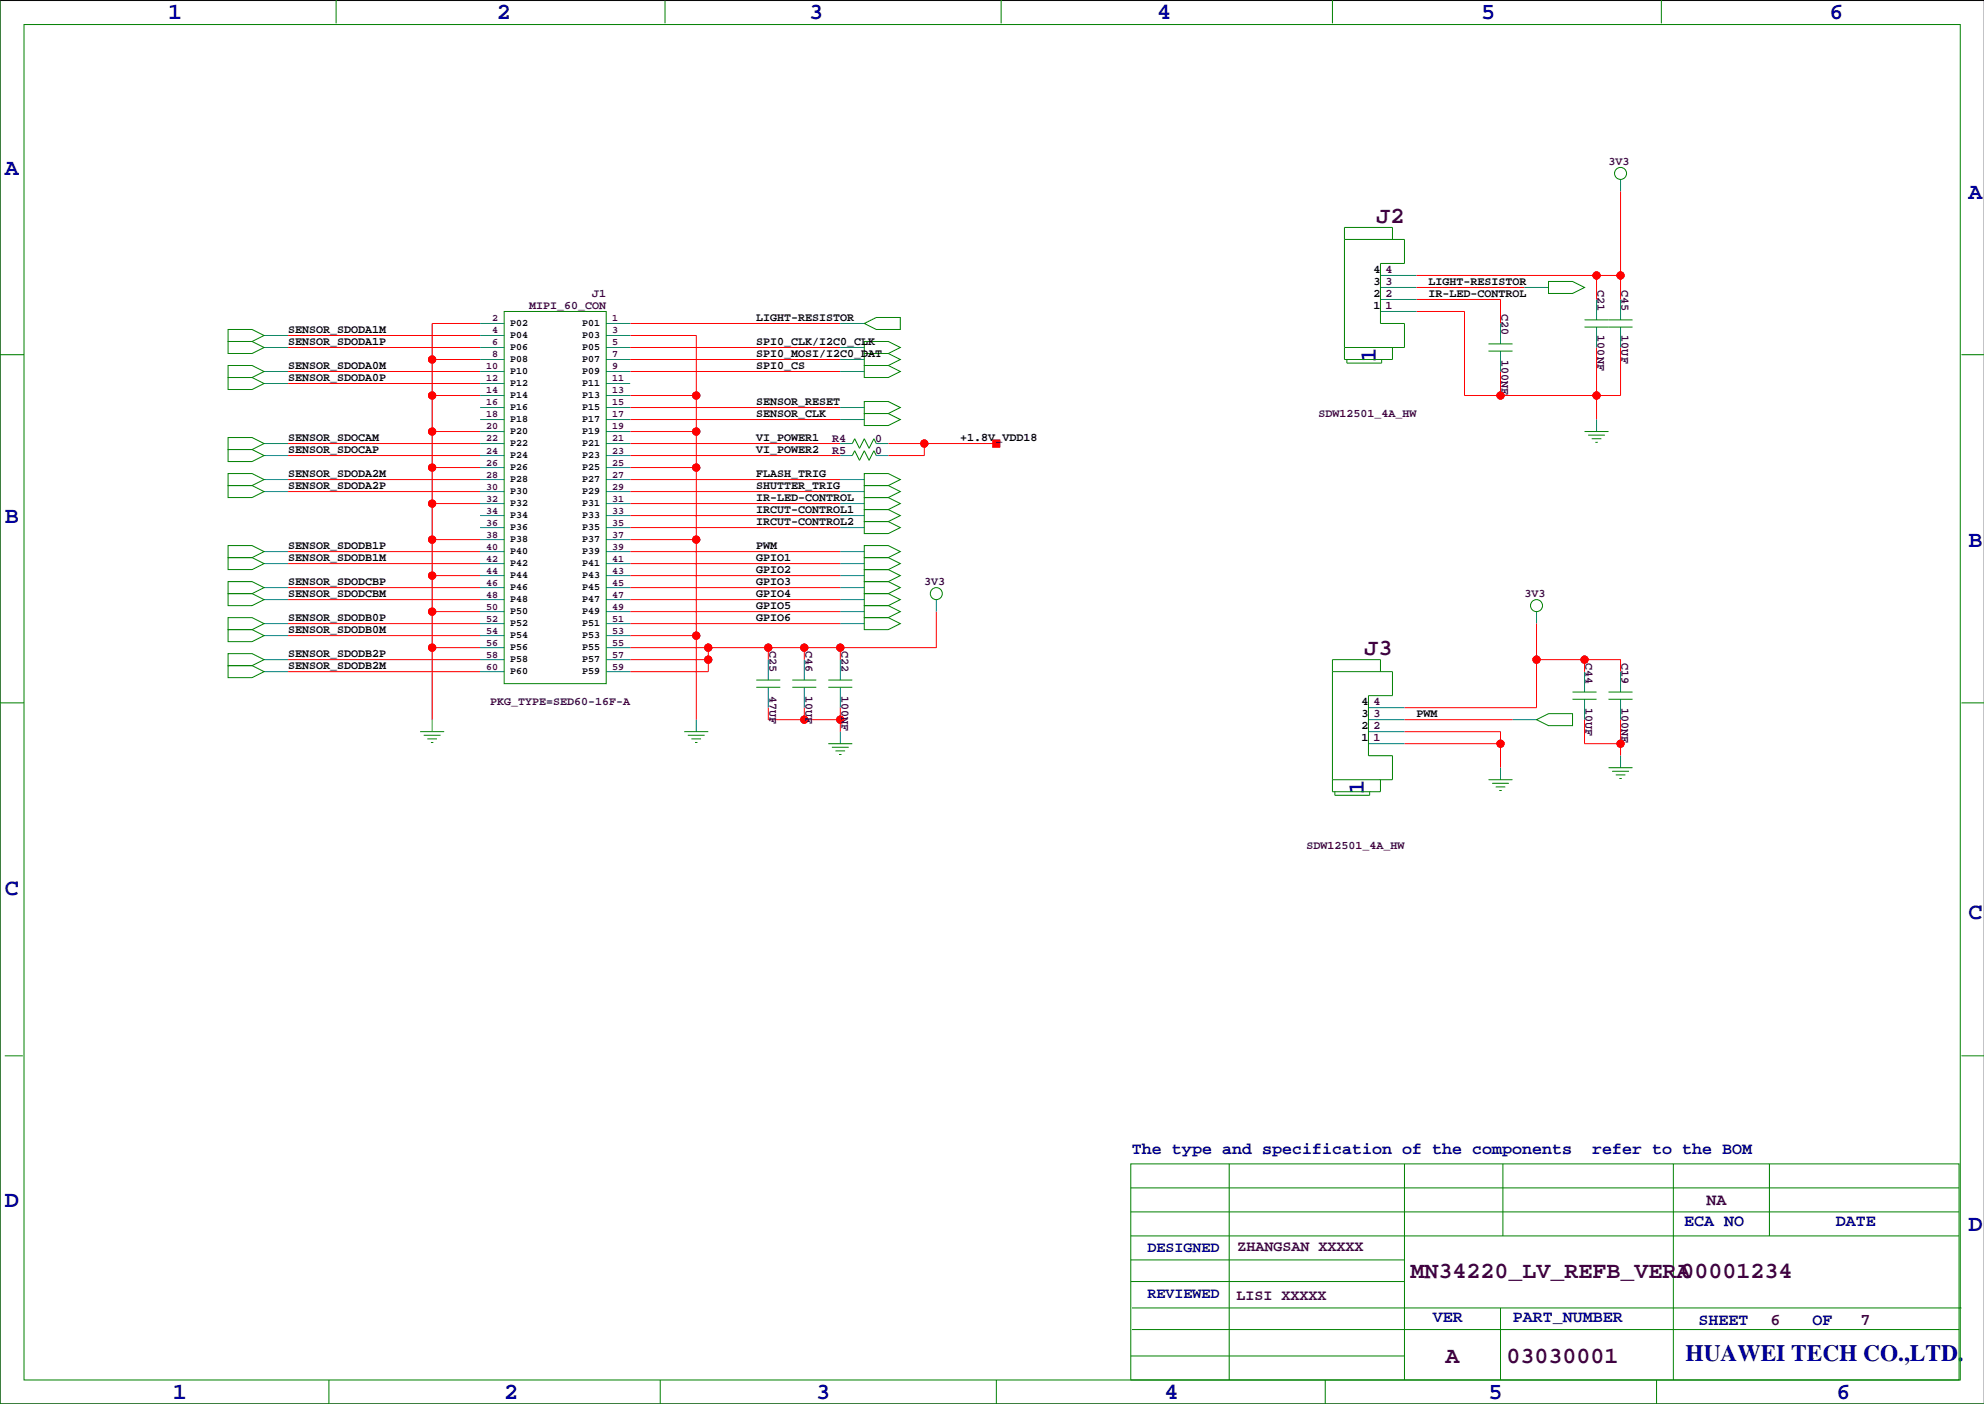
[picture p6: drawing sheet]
<svg xmlns="http://www.w3.org/2000/svg" width="420mm" height="297mm" viewBox="0 0 420 297" stroke-linecap="round" stroke-linejoin="round" font-family="sans-serif">
<path d="M419.9 .1h-419.9v296.9h419.9" fill="none" stroke="#000" stroke-width=".21"/>
<g fill="none" stroke="#008080" stroke-width=".21">
<path d="M342.9 38v2.5M292.1 58.3h7.6M55.9 78.6h5.1M55.9 73.5h5.1M55.9 71h5.1M101.6 78.6h5.1M101.6 76.1h5.1M101.6 73.5h5.1M101.6 68.4h5.1M101.6 71h5.1M128.3 78.6h5M128.3 76.1h5"/>
<path d="M128.3 73.5h5M128.3 68.4h5M128.3 71h5M177.8 78.6h5.1M177.8 76.1h5.1M177.8 73.5h5.1M177.8 68.4h5.1M292.1 65.9h7.6M292.1 63.4h7.6M292.1 60.8h7.6M317.5 68.4v4.4M317.5 74.3v4.3"/>
<path d="M322.6 60.8h5.1M337.8 63.4v4.3M337.8 69.2v4.3M342.9 63.4v4.3M342.9 69.2v4.3M55.9 93.8h5.1M55.9 96.4h5.1M55.9 81.1h5.1M101.6 93.8h5.1M101.6 96.4h5.1M101.6 88.8h5.1M101.6 86.2h5.1"/>
<path d="M101.6 81.1h5.1M101.6 83.7h5.1M101.6 91.3h5.1M101.6 98.9h5.1M128.3 93.8h5M128.3 96.4h5M128.3 88.8h5M128.3 86.2h5M128.3 81.1h5M128.3 83.7h5M128.3 91.3h5M128.3 98.9h5"/>
<path d="M177.8 93.8h2.5M177.8 96.4h2.5M177.8 88.8h5.1M177.8 86.2h5.1M185.4 93.8h2.6M185.4 96.4h2.6M337.8 88.8v2.5M55.9 101.5h5.1M55.9 104h5.1M55.9 116.7h5.1M55.9 119.2h5.1M101.6 101.5h5.1"/>
<path d="M101.6 104h5.1M101.6 116.7h5.1M101.6 119.2h5.1M101.6 106.5h5.1M101.6 109.1h5.1M101.6 111.6h5.1M101.6 114.2h5.1M128.3 101.5h5M128.3 104h5M128.3 116.7h5M128.3 119.2h5M128.3 106.5h5"/>
<path d="M128.3 109.1h5M128.3 111.6h5M128.3 114.2h5M177.8 101.5h5.1M177.8 104h5.1M177.8 116.7h5.1M177.8 119.2h5.1M177.8 106.5h5.1M177.8 109.1h5.1M177.8 111.6h5.1M55.9 131.9h5.1M55.9 126.9h5.1"/>
<path d="M55.9 124.3h5.1M55.9 134.5h5.1M55.9 139.6h5.1M101.6 131.9h5.1M101.6 129.4h5.1M101.6 126.9h5.1M101.6 124.3h5.1M101.6 121.8h5.1M101.6 134.5h5.1M101.6 139.6h5.1M101.6 137h5.1M128.3 131.9h5"/>
<path d="M128.3 129.4h5M128.3 126.9h5M128.3 124.3h5M128.3 121.8h5M128.3 134.5h5M128.3 139.6h5M128.3 137h5M162.6 139.6v4.3M170.2 139.6v4.3M177.8 131.9h5.1M177.8 129.4h5.1M177.8 126.9h5.1"/>
<path d="M177.8 124.3h5.1M177.8 121.8h5.1M177.8 139.6v4.3M198.1 126.9v2.5M325.1 129.4v2.5M55.9 142.1h5.1M91.4 152.3v2.5M101.6 142.1h5.1M128.3 142.1h5M147.3 152.3v2.5M162.6 145.4v4.3M170.2 145.4v4.3"/>
<path d="M177.8 145.4v4.3M177.8 154.8v2.5M289.6 152.3h7.6M289.6 157.3h7.6M289.6 154.8h7.6M289.6 149.7h7.6M320 152.3h5.1M335.3 142.1v4.3M335.3 147.9v4.4M342.9 142.1v4.3M342.9 147.9v4.4M342.9 159.9v2.5"/>
<path d="M317.5 162.4v2.6"/>
</g>
<g fill="none" stroke="#008000" stroke-width=".21">
<path d="M0 -.1v297.1h419.9M71.1 0v4.9M140.7 0v4.9M211.8 0v4.9M281.9 0v4.9M351.5 0v4.9M5.1 5.2h409.7v286.8h-409.7zM284.5 50.7h12.7v5h-5.1v12.7h5.1v5.1h-12.7M294.6 50.7v-2.6h-10.1v28h10.1v-2.6M327.7 59.5h5l2.6 1.3-2.6 1.3h-5zM0 75h5.1M48.3 77.3h5l2.6 1.3-2.6 1.3h-5z"/>
<path d="M48.3 79.9h5l2.6 1.2-2.6 1.3h-5zM48.3 69.7h5l2.6 1.3-2.6 1.2h-5zM48.3 72.2h5l2.6 1.3-2.6 1.3h-5zM106.7 65.9h21.6v78.7h-21.6zM182.9 77.3h5.1l2.5 1.3-2.5 1.3h-5.1zM182.9 74.8h5.1l2.5 1.3-2.5 1.2h-5.1zM182.9 72.2h5.1l2.5 1.3-2.5 1.3h-5.1zM182.9 68.4l2.5-1.2h5.1v2.5h-5.1zM285 76.1v.7h7.4v-.7M315 72.8h5M315 74.3h5M335.3 67.7h10.1"/>
<path d="M335.3 69.2h10.1M415 75h4.9M48.3 92.6h5l2.6 1.2-2.6 1.3h-5zM48.3 95.1h5l2.6 1.3-2.6 1.2h-5zM180.3 93.8l.5-1 1.1 2.1 1-2.1 1 2.1 1-2.1 .5 1M180.3 96.4l.5-1 1.1 2 1-2 1 2 1-2 .5 1M182.9 87.5h5.1l2.5 1.3-2.5 1.2h-5.1zM182.9 84.9h5.1l2.5 1.3-2.5 1.3h-5.1zM335.3 91.3h5.1M336 92.1h3.6M336.8 92.8h2M337.6 93.6h.5"/>
<path d="M48.3 100.2h5l2.6 1.3-2.6 1.2h-5zM48.3 102.7h5l2.6 1.3-2.6 1.3h-5zM48.3 115.4h5l2.6 1.3-2.6 1.3h-5zM48.3 118h5l2.6 1.2-2.6 1.3h-5zM182.9 102.7h5.1l2.5 1.3-2.5 1.3h-5.1zM182.9 100.2h5.1l2.5 1.3-2.5 1.2h-5.1zM182.9 115.4h5.1l2.5 1.3-2.5 1.3h-5.1zM182.9 118h5.1l2.5 1.2-2.5 1.3h-5.1zM182.9 105.3h5.1l2.5 1.2-2.5 1.3h-5.1zM182.9 107.8h5.1l2.5 1.3-2.5 1.2h-5.1zM182.9 110.3h5.1l2.5 1.3-2.5 1.3h-5.1zM48.3 130.7h5l2.6 1.2-2.6 1.3h-5z"/>
<path d="M48.3 123h5l2.6 1.3-2.6 1.3h-5zM48.3 125.6h5l2.6 1.3-2.6 1.2h-5zM48.3 133.2h5l2.6 1.3-2.6 1.2h-5zM48.3 138.3h5l2.6 1.3-2.6 1.2h-5zM182.9 130.7h5.1l2.5 1.2-2.5 1.3h-5.1zM182.9 128.1h5.1l2.5 1.3-2.5 1.3h-5.1zM182.9 125.6h5.1l2.5 1.3-2.5 1.2h-5.1zM182.9 123h5.1l2.5 1.3-2.5 1.3h-5.1zM182.9 120.5h5.1l2.5 1.3-2.5 1.2h-5.1zM0 148.7h5.1M48.3 140.8h5l2.6 1.3-2.6 1.3h-5zM88.9 154.8h5.1"/>
<path d="M89.7 155.6h3.5M90.4 156.3h2.1M91.2 157.1h.5M144.8 154.8h5.1M145.5 155.6h3.6M146.3 156.3h2M147.1 157.1h.5M160 143.9h5.1M160 145.4h5.1M167.6 143.9h5.1M167.6 145.4h5.1M175.3 157.3h5"/>
<path d="M175.3 143.9h5M175.3 145.4h5M176 158.1h3.6M176.8 158.9h2M177.5 159.6h.6M281.9 142.1h12.7v5.1h-5v12.7h5v5.1h-12.7M292.1 142.1v-2.5h-10.2v27.9h10.2v-2.5M325.1 152.3l2.6-1.3h5v2.5h-5zM332.7 146.4h5.1M332.7 147.9h5.1M340.4 146.4h5M340.4 147.9h5"/>
<path d="M415 148.7h4.9M282.4 167.5v.8h7.4v-.8M315 165h5M315.7 165.7h3.6M316.5 166.5h2M317.2 167.2h.6M340.4 162.4h5M341.1 163.2h3.6M341.9 163.9h2M342.6 164.7h.6M1 223.4h3.8M415 223.4h4.9"/>
<path d="M239.3 246.2h175.2v45.8h-175.2zM239.3 251.3h175.2M239.3 256.4h175.2M260.1 246.2v45.8M297.2 246.2v45.8M318 246.2v15.3M354.1 246.2v45.8M374.4 246.2v15.3M239.3 266.6h57.9M239.3 261.5h175.2M239.3 271.1h57.9M239.5 276.7h175.5"/>
<path d="M317.5 276.7v15.3M69.6 292v5M139.7 292v5M210.8 292v5M239.3 286.9h57.9M239.5 281.3h175M280.4 292v5M350.5 292v5M383.5 287.4h.1"/>
<circle cx="342.9" cy="36.7" r="1.27"/>
<circle cx="198.1" cy="125.6" r="1.27"/>
<circle cx="325.1" cy="128.1" r="1.27"/>
</g>
<g fill="none" stroke="#f00" stroke-width=".21">
<path d="M299.7 58.3h43.2M337.8 58.3v5.1M342.9 40.5v22.9M61 78.6h40.6M61 73.5h40.6M61 71h40.6M91.4 76.1h10.2M101.6 68.4h-10.2v83.9M133.3 78.6h44.5M133.3 76.1h44.5M133.3 73.5h44.5M133.3 68.4h44.5"/>
<path d="M133.3 71h14v81.3M299.7 65.9h10.2v17.8h33v-10.2M299.7 63.4h17.8v5M299.7 60.8h22.9M317.5 78.6v5.1M337.8 73.5v15.3M61 93.8h40.6M61 96.4h40.6M61 81.1h40.6M91.4 83.7h10.2M91.4 91.3h10.2M91.4 98.9h10.2"/>
<path d="M133.3 93.8h44.5M133.3 96.4h44.5M133.3 88.8h44.5M133.3 86.2h44.5M133.3 83.7h14M133.3 91.3h14M133.3 98.9h14M188 93.8h22.8M195.6 93.8v2.6h-7.6M61 104h40.6M61 101.5h40.6M61 116.7h40.6"/>
<path d="M61 119.2h40.6M91.4 106.5h10.2M91.4 114.2h10.2M133.3 106.5h44.5M133.3 114.2h14M133.3 104h44.5M133.3 101.5h44.5M133.3 116.7h44.5M133.3 119.2h44.5M133.3 109.1h44.5M133.3 111.6h44.5M61 139.6h40.6"/>
<path d="M61 124.3h40.6M61 126.9h40.6M61 131.9h40.6M61 134.5h40.6M91.4 137h10.2M91.4 121.8h10.2M91.4 129.4h10.2M133.3 139.6h16.6M133.3 121.8h44.5M133.3 129.4h44.5M133.3 124.3h44.5M133.3 126.9h44.5"/>
<path d="M133.3 131.9h44.5M133.3 134.5h14M149.9 137v5.1h-16.6M162.6 137v2.6M170.2 137v2.6M177.8 137v2.6M198.1 129.4v7.6h-64.8M325.1 139.6h17.8v2.5M325.1 131.9v17.8h-27.9M335.3 139.6v2.5M61 142.1h40.6M162.6 149.7v2.6h15.2"/>
<path d="M170.2 149.7v2.6M177.8 149.7v5.1M297.2 152.3h22.8M297.2 154.8h20.3v7.6M297.2 157.3h20.3M335.3 152.3v5h7.6M342.9 152.3v7.6"/>
<circle cx="337.8" cy="58.3" r=".76"/>
<circle cx="342.9" cy="58.3" r=".76"/>
<circle cx="91.4" cy="76.1" r=".76"/>
<circle cx="91.4" cy="83.7" r=".76"/>
<circle cx="91.4" cy="91.3" r=".76"/>
<circle cx="91.4" cy="98.9" r=".76"/>
<circle cx="147.3" cy="83.7" r=".76"/>
<circle cx="147.3" cy="91.3" r=".76"/>
<circle cx="147.3" cy="98.9" r=".76"/>
<circle cx="195.6" cy="93.8" r=".76"/>
<circle cx="317.5" cy="83.7" r=".76"/>
<circle cx="337.8" cy="83.7" r=".76"/>
<circle cx="91.4" cy="114.2" r=".76"/>
<circle cx="91.4" cy="106.5" r=".76"/>
<circle cx="147.3" cy="114.2" r=".76"/>
<circle cx="91.4" cy="137" r=".76"/>
<circle cx="91.4" cy="121.8" r=".76"/>
<circle cx="91.4" cy="129.4" r=".76"/>
<circle cx="147.3" cy="134.5" r=".76"/>
<circle cx="149.9" cy="137" r=".76"/>
<circle cx="149.9" cy="139.6" r=".76"/>
<circle cx="162.6" cy="137" r=".76"/>
<circle cx="170.2" cy="137" r=".76"/>
<circle cx="177.8" cy="137" r=".76"/>
<circle cx="325.1" cy="139.6" r=".76"/>
<circle cx="335.3" cy="139.6" r=".76"/>
<circle cx="170.2" cy="152.3" r=".76"/>
<circle cx="177.8" cy="152.3" r=".76"/>
<circle cx="317.5" cy="157.3" r=".76"/>
<circle cx="342.9" cy="157.3" r=".76"/>
</g>
<g fill="#f00" stroke="#f00" stroke-width=".21">
<path d="M210.1 93.1h1.5v1.5h-1.5z" fill-rule="evenodd"/>
<circle cx="195.6" cy="93.8" r=".76"/>
<circle cx="177.8" cy="152.3" r=".76"/>
<circle cx="170.2" cy="152.3" r=".76"/>
<circle cx="149.9" cy="139.6" r=".76"/>
<circle cx="149.9" cy="137" r=".76"/>
<circle cx="162.6" cy="137" r=".76"/>
<circle cx="170.2" cy="137" r=".76"/>
<circle cx="177.8" cy="137" r=".76"/>
<circle cx="317.5" cy="83.7" r=".76"/>
<circle cx="337.8" cy="83.7" r=".76"/>
<circle cx="342.9" cy="157.3" r=".76"/>
<circle cx="317.5" cy="157.3" r=".76"/>
<circle cx="91.4" cy="137" r=".76"/>
<circle cx="91.4" cy="129.4" r=".76"/>
<circle cx="91.4" cy="121.8" r=".76"/>
<circle cx="91.4" cy="114.2" r=".76"/>
<circle cx="91.4" cy="106.5" r=".76"/>
<circle cx="91.4" cy="98.9" r=".76"/>
<circle cx="91.4" cy="91.3" r=".76"/>
<circle cx="91.4" cy="83.7" r=".76"/>
<circle cx="91.4" cy="76.1" r=".76"/>
<circle cx="325.1" cy="139.6" r=".76"/>
<circle cx="335.3" cy="139.6" r=".76"/>
<circle cx="337.8" cy="58.3" r=".76"/>
<circle cx="342.9" cy="58.3" r=".76"/>
<circle cx="147.3" cy="134.5" r=".76"/>
<circle cx="147.3" cy="114.2" r=".76"/>
<circle cx="147.3" cy="98.9" r=".76"/>
<circle cx="147.3" cy="91.3" r=".76"/>
<circle cx="147.3" cy="83.7" r=".76"/>
</g>
<g font-size="4.9" fill="#0000a0">
<text x="35.6" y="3.9">1</text>
<text x="105.2" y="3.9">2</text>
<text x="171.2" y="3.9">3</text>
<text x="244.9" y="3.9">4</text>
<text x="313.4" y="3.9">5</text>
<text x="387.1" y="3.9">6</text>
<text x="1" y="36.9">A</text>
<text x="416.6" y="42">A</text>
<text x="291.1" y="76.5" transform="rotate(-90 291.1 76.5)">1</text>
<text x="1" y="110.6">B</text>
<text x="416.6" y="115.7">B</text>
<text x="288.6" y="167.9" transform="rotate(-90 288.6 167.9)">1</text>
<text x="1" y="189.3">C</text>
<text x="416.6" y="194.4">C</text>
<text x="1" y="255.4">D</text>
<text x="416.6" y="260.5">D</text>
<text x="356.6" y="288">HUAWEI TECH CO.,LTD.</text>
<text x="36.6" y="296">1</text>
<text x="106.7" y="296">2</text>
<text x="172.7" y="296">3</text>
<text x="246.4" y="296">4</text>
<text x="315" y="296">5</text>
<text x="388.6" y="296">6</text>
</g>
<g font-size="4.9" fill="#400040">
<text x="291.3" y="47.1">J2</text>
<text x="288.7" y="138.5">J3</text>
<text x="298.5" y="270.5">MN34220_LV_REFB_VERA00001234</text>
<text x="305.9" y="288.3">A</text>
<text x="318.8" y="288.3">03030001</text>
</g>
<g font-size="3.5" fill="#0000a0">
<text x="239.5" y="244.2">The type and specification of the components</text>
<text x="336.9" y="244.2">refer to the BOM</text>
<text x="356.4" y="259.4">ECA NO</text>
<text x="388.5" y="259.4">DATE</text>
<text x="303.1" y="279.7">VER</text>
<text x="320.1" y="279.7">PART_NUMBER</text>
<text x="359.4" y="280.3">SHEET</text>
<text x="383.5" y="280.3">OF</text>
</g>
<g font-size="3.5" fill="#400040">
<text x="361.1" y="254.9">NA</text>
<text x="374.6" y="280.3">6</text>
<text x="393.7" y="280.3">7</text>
</g>
<g font-size="3.2" fill="#0000a0">
<text x="242.8" y="264.9">DESIGNED</text>
<text x="242.8" y="274.5">REVIEWED</text>
</g>
<g font-size="3.2" fill="#400040">
<text x="261.9" y="264.7">ZHANGSAN XXXXX</text>
<text x="261.6" y="275.1">LISI XXXXX</text>
</g>
<g font-size="2.5" fill="#400040">
<text x="340.4" y="34.9">3V3</text>
<text x="293.2" y="57.8">4</text>
<text x="112" y="65.4">MIPI_60_CON</text>
<text x="125.3" y="62.9">J1</text>
<text x="293.2" y="65.4">1</text>
<text x="293.2" y="62.9">2</text>
<text x="293.2" y="60.3">3</text>
<text x="338" y="61.5" transform="rotate(90 338 61.5)">C21</text>
<text x="343.1" y="61.5" transform="rotate(90 343.1 61.5)">C45</text>
<text x="317.7" y="66.5" transform="rotate(90 317.7 66.5)">C20</text>
<text x="338" y="71" transform="rotate(90 338 71)">100NF</text>
<text x="343.1" y="71" transform="rotate(90 343.1 71)">10UF</text>
<text x="317.7" y="76.1" transform="rotate(90 317.7 76.1)">100NF</text>
<text x="279" y="88.3">SDW12501_4A_HW</text>
<text x="176.1" y="93.6">R4</text>
<text x="185.2" y="93.6">0</text>
<text x="176.1" y="96.1">R5</text>
<text x="185.2" y="96.1">0</text>
<text x="195.6" y="123.8">3V3</text>
<text x="322.6" y="126.4">3V3</text>
<text x="162.8" y="137.7" transform="rotate(90 162.8 137.7)">C25</text>
<text x="170.4" y="137.7" transform="rotate(90 170.4 137.7)">C46</text>
<text x="178" y="137.7" transform="rotate(90 178 137.7)">C22</text>
<text x="335.5" y="140.2" transform="rotate(90 335.5 140.2)">C44</text>
<text x="343.1" y="140.2" transform="rotate(90 343.1 140.2)">C19</text>
<text x="103.7" y="149.2">PKG_TYPE=SED60-16F-A</text>
<text x="162.8" y="147.2" transform="rotate(90 162.8 147.2)">47UF</text>
<text x="170.4" y="147.2" transform="rotate(90 170.4 147.2)">10UF</text>
<text x="178" y="147.2" transform="rotate(90 178 147.2)">100NF</text>
<text x="290.6" y="149.2">4</text>
<text x="335.5" y="149.7" transform="rotate(90 335.5 149.7)">10UF</text>
<text x="343.1" y="149.7" transform="rotate(90 343.1 149.7)">100NF</text>
<text x="290.6" y="151.8">3</text>
<text x="290.6" y="154.3">2</text>
<text x="290.6" y="156.8">1</text>
<text x="276.4" y="179.7">SDW12501_4A_HW</text>
</g>
<g font-size="2.5">
<text x="290.6" y="57.8">4</text>
<text x="290.6" y="65.4">1</text>
<text x="290.6" y="62.9">2</text>
<text x="290.6" y="60.3">3</text>
<text x="302.3" y="60.3">LIGHT-RESISTOR</text>
<text x="302.3" y="62.9">IR-LED-CONTROL</text>
<text x="61" y="70.5">SENSOR_SDODA1M</text>
<text x="160" y="67.9">LIGHT-RESISTOR</text>
<text x="61" y="73">SENSOR_SDODA1P</text>
<text x="160" y="73">SPI0_CLK/I2C0_CLK</text>
<text x="160" y="75.6">SPI0_MOSI/I2C0_DAT</text>
<text x="61" y="80.6">SENSOR_SDODA0P</text>
<text x="61" y="78.1">SENSOR_SDODA0M</text>
<text x="160" y="78.1">SPI0_CS</text>
<text x="160" y="85.7">SENSOR_RESET</text>
<text x="160" y="88.3">SENSOR_CLK</text>
<text x="61" y="93.3">SENSOR_SDOCAM</text>
<text x="61" y="95.9">SENSOR_SDOCAP</text>
<text x="160" y="95.9">VI_POWER2</text>
<text x="160" y="93.3">VI_POWER1</text>
<text x="203.2" y="93.3">+1.8V_VDD18</text>
<text x="61" y="101">SENSOR_SDODA2M</text>
<text x="160" y="101">FLASH_TRIG</text>
<text x="61" y="103.5">SENSOR_SDODA2P</text>
<text x="160" y="106">IR-LED-CONTROL</text>
<text x="160" y="103.5">SHUTTER_TRIG</text>
<text x="160" y="111.1">IRCUT-CONTROL2</text>
<text x="160" y="108.6">IRCUT-CONTROL1</text>
<text x="61" y="118.7">SENSOR_SDODB1M</text>
<text x="61" y="116.2">SENSOR_SDODB1P</text>
<text x="160" y="118.7">GPIO1</text>
<text x="160" y="116.2">PWM</text>
<text x="61" y="123.8">SENSOR_SDODCBP</text>
<text x="160" y="123.8">GPIO3</text>
<text x="160" y="121.3">GPIO2</text>
<text x="61" y="131.4">SENSOR_SDODB0P</text>
<text x="61" y="126.4">SENSOR_SDODCBM</text>
<text x="160" y="131.4">GPIO6</text>
<text x="160" y="128.9">GPIO5</text>
<text x="160" y="126.4">GPIO4</text>
<text x="61" y="134">SENSOR_SDODB0M</text>
<text x="61" y="141.6">SENSOR_SDODB2M</text>
<text x="61" y="139.1">SENSOR_SDODB2P</text>
<text x="288.1" y="149.2">4</text>
<text x="288.1" y="154.3">2</text>
<text x="288.1" y="151.8">3</text>
<text x="299.7" y="151.8">PWM</text>
<text x="288.1" y="156.8">1</text>
</g>
<g font-size="2.1" fill="#400040">
<text x="104.1" y="68">2</text>
<text x="104.1" y="70.5">4</text>
<text x="129.5" y="68">1</text>
<text x="129.5" y="70.5">3</text>
<text x="104.1" y="73.1">6</text>
<text x="104.1" y="75.6">8</text>
<text x="129.5" y="73.1">5</text>
<text x="129.5" y="75.6">7</text>
<text x="102.9" y="78.2">10</text>
<text x="102.9" y="80.7">12</text>
<text x="102.9" y="83.2">14</text>
<text x="129.5" y="78.2">9</text>
<text x="129.5" y="80.7">11</text>
<text x="129.5" y="83.2">13</text>
<text x="102.9" y="85.8">16</text>
<text x="102.9" y="88.3">18</text>
<text x="129.5" y="85.8">15</text>
<text x="129.5" y="88.3">17</text>
<text x="102.9" y="90.9">20</text>
<text x="102.9" y="93.4">22</text>
<text x="102.9" y="95.9">24</text>
<text x="129.5" y="90.9">19</text>
<text x="129.5" y="93.4">21</text>
<text x="129.5" y="95.9">23</text>
<text x="102.9" y="98.5">26</text>
<text x="102.9" y="101">28</text>
<text x="129.5" y="98.5">25</text>
<text x="129.5" y="101">27</text>
<text x="102.9" y="103.6">30</text>
<text x="102.9" y="106.1">32</text>
<text x="129.5" y="103.6">29</text>
<text x="129.5" y="106.1">31</text>
<text x="102.9" y="108.6">34</text>
<text x="102.9" y="111.2">36</text>
<text x="102.9" y="113.7">38</text>
<text x="129.5" y="108.6">33</text>
<text x="129.5" y="111.2">35</text>
<text x="129.5" y="113.7">37</text>
<text x="102.9" y="116.3">40</text>
<text x="102.9" y="118.8">42</text>
<text x="129.5" y="116.3">39</text>
<text x="129.5" y="118.8">41</text>
<text x="102.9" y="121.3">44</text>
<text x="102.9" y="123.9">46</text>
<text x="129.5" y="121.3">43</text>
<text x="129.5" y="123.9">45</text>
<text x="102.9" y="126.4">48</text>
<text x="102.9" y="129">50</text>
<text x="102.9" y="131.5">52</text>
<text x="129.5" y="126.4">47</text>
<text x="129.5" y="129">49</text>
<text x="129.5" y="131.5">51</text>
<text x="102.9" y="134">54</text>
<text x="102.9" y="136.6">56</text>
<text x="129.5" y="134">53</text>
<text x="129.5" y="136.6">55</text>
<text x="102.9" y="139.1">58</text>
<text x="102.9" y="141.7">60</text>
<text x="129.5" y="139.1">57</text>
<text x="129.5" y="141.7">59</text>
</g>
<g font-size="2.1">
<text x="107.9" y="69">P02</text>
<text x="107.9" y="71.6">P04</text>
<text x="123.2" y="69">P01</text>
<text x="123.2" y="71.6">P03</text>
<text x="107.9" y="74.1">P06</text>
<text x="107.9" y="76.7">P08</text>
<text x="123.2" y="74.1">P05</text>
<text x="123.2" y="76.7">P07</text>
<text x="107.9" y="79.2">P10</text>
<text x="107.9" y="81.7">P12</text>
<text x="123.2" y="79.2">P09</text>
<text x="123.2" y="81.7">P11</text>
<text x="107.9" y="84.3">P14</text>
<text x="107.9" y="86.8">P16</text>
<text x="107.9" y="89.4">P18</text>
<text x="123.2" y="84.3">P13</text>
<text x="123.2" y="86.8">P15</text>
<text x="123.2" y="89.4">P17</text>
<text x="107.9" y="91.9">P20</text>
<text x="107.9" y="94.4">P22</text>
<text x="123.2" y="91.9">P19</text>
<text x="123.2" y="94.4">P21</text>
<text x="107.9" y="97">P24</text>
<text x="107.9" y="99.5">P26</text>
<text x="123.2" y="97">P23</text>
<text x="123.2" y="99.5">P25</text>
<text x="107.9" y="102.1">P28</text>
<text x="107.9" y="104.6">P30</text>
<text x="107.9" y="107.1">P32</text>
<text x="123.2" y="102.1">P27</text>
<text x="123.2" y="104.6">P29</text>
<text x="123.2" y="107.1">P31</text>
<text x="107.9" y="109.7">P34</text>
<text x="107.9" y="112.2">P36</text>
<text x="123.2" y="109.7">P33</text>
<text x="123.2" y="112.2">P35</text>
<text x="107.9" y="114.8">P38</text>
<text x="107.9" y="117.3">P40</text>
<text x="107.9" y="119.8">P42</text>
<text x="123.2" y="114.8">P37</text>
<text x="123.2" y="117.3">P39</text>
<text x="123.2" y="119.8">P41</text>
<text x="107.9" y="122.4">P44</text>
<text x="107.9" y="124.9">P46</text>
<text x="123.2" y="122.4">P43</text>
<text x="123.2" y="124.9">P45</text>
<text x="107.9" y="127.5">P48</text>
<text x="107.9" y="130">P50</text>
<text x="123.2" y="127.5">P47</text>
<text x="123.2" y="130">P49</text>
<text x="107.9" y="132.5">P52</text>
<text x="107.9" y="135.1">P54</text>
<text x="107.9" y="137.6">P56</text>
<text x="123.2" y="132.5">P51</text>
<text x="123.2" y="135.1">P53</text>
<text x="123.2" y="137.6">P55</text>
<text x="107.9" y="140.2">P58</text>
<text x="107.9" y="142.7">P60</text>
<text x="123.2" y="140.2">P57</text>
<text x="123.2" y="142.7">P59</text>
</g>
</svg>
